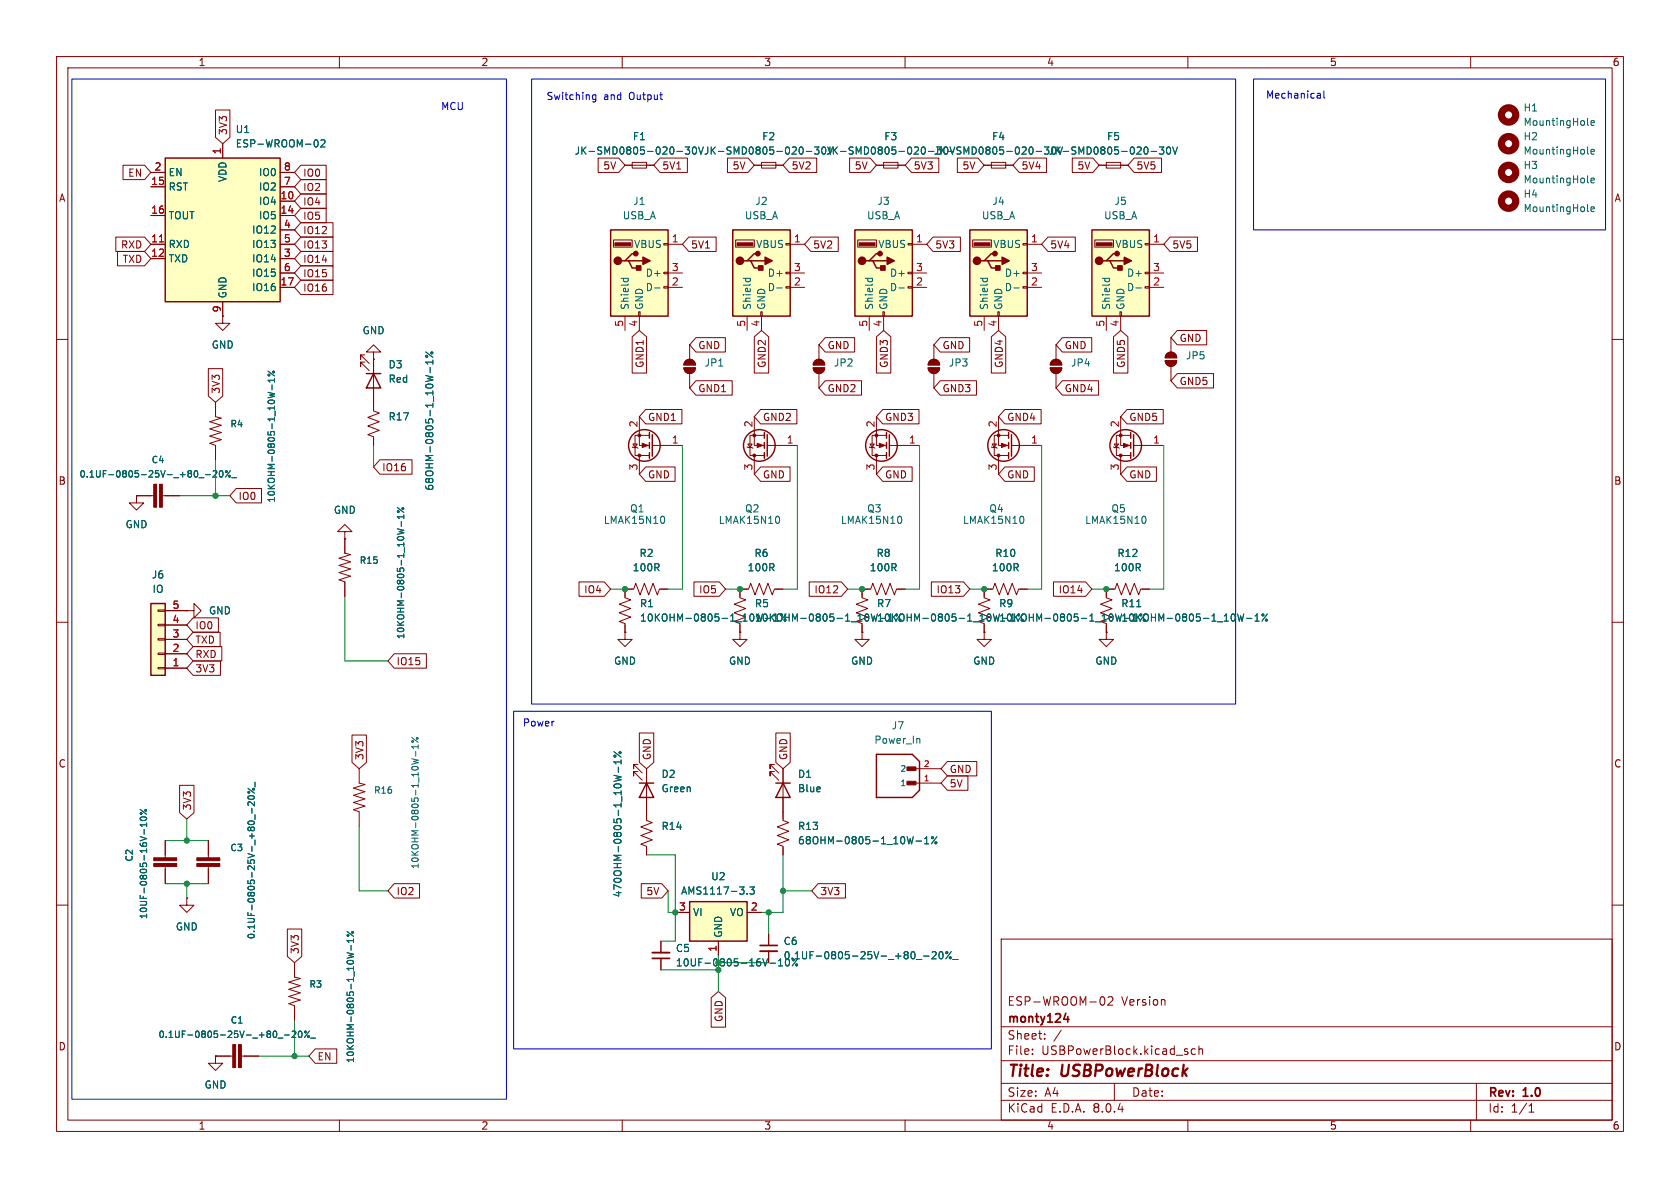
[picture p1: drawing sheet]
<svg xmlns="http://www.w3.org/2000/svg" width="297mm" height="210mm" viewBox="0 0 297 210" stroke-linecap="round" stroke-linejoin="round" font-family="sans-serif">
<g fill="none" stroke="#840000" stroke-width=".18">
<path d="M10 10h277v190h-277zM12 12h273v186h-273zM60 10v2M110 10v2M160 10v2M210 10v2M260 10v2M10 60h2M207 59.7v2.5M285 60h2M120.9 65h2a1.02 1.02 0 0 1-1 1 1.02 1.02 0 0 1-1-1zM121.2 63.8a1.02 1.02 0 0 1 1.1-.2 1.02 1.02 0 0 1 .6 .9h-2z"/>
<path d="M121.9 61v2.5M121.9 66v2.6M132.1 79l.1 .1h.8l.1 .1M132.2 78.5h.8l-.4 .6zM133.3 73.7v5h1.8M135.1 77h-2.5v3.5h2.5M135.6 78.7h5.4M153.7 79l.1 .1h.8l.1 .1M153.8 78.5h.8l-.4 .6zM154.9 73.7v5h1.8M156.7 77h-2.5v3.5h2.5M157.2 78.7h5.4"/>
<path d="M206 63.8h2a1.02 1.02 0 0 1-1 1 1.02 1.02 0 0 1-1-1zM206.3 62.5a1.02 1.02 0 0 1 1.1-.2 1.02 1.02 0 0 1 .6 .9h-2zM207 64.8v2.5M61 94h1.2l-1.2-1.3-1.3 1.3h1.3v1.3M61 95.3h.1M61 95.3v2.5l1 .2-2.1 .7 2.1 .6-2.1 .6 2.1 .7-2.1 .6 2.1 .7-2.1 .6 1.1 .4v2.5M133.3 80.5v3.3M154.9 80.5v3.3M10 110h2M33 108h1.3v-1.3l1.3 1.3-1.3 1.2v-1.2M33 108h.1M110.5 104.1h1.5l.4-1 .8 2.1 .7-2.1 .8 2.1 .7-2.1 .8 2.1 .4-1.1h1.5"/>
<path d="M130.8 111.8v1.2h1.3l-1.3 1.3-1.3-1.3h1.3M130.8 111.8h.1M130.8 110.5v1.3M138.4 104.1h-1.5l-.4 1.1-.7-2.1-.8 2.1-.8-2.1-.7 2.1-.8-2.1-.4 1h-1.5v1.6l1 .3-2 .8 2 .8-2 .7 1 .4M152.4 104.1h1.5l.4-1 .8 2.1 .7-2.1 .8 2.1 .8-2.1 .7 2.1 .4-1.1h1.5M152.4 111.8v1.2h1.3l-1.3 1.3-1.3-1.3h1.3M152.4 111.8h.1M174 111.8v1.2h1.3l-1.3 1.3-1.3-1.3h1.3M174 111.8h.1M174 110.5v1.3M181.6 104.1h-1.5l-.4 1.1-.8-2.1-.7 2.1-.8-2.1-.7 2.1-.8-2.1-.4 1h-1.5v1.6l1 .3-2 .8 2 .8-2 .7 1 .4M285 110h2"/>
<path d="M136.9 135.1h-.8v.8v-.8l1.6 1.6M136.9 136.4h-.8v.8v-.8l1.6 1.5M138.4 135.9v7.6M10 160h2M285 160h2M177 166h108v32h-108zM195 176.2a.94 .94 0 0 1 0 1.5M195.9 176.3l.6-.1 .2 .1v.3l-.9 1.1h.9M205.9 176.8l.1 .9M38.1 186.7v1.3h1.3l-1.3 1.2-1.3-1.2h1.3M38.1 186.7h.1M60 198v2"/>
<path d="M110 198v2M160 198v2M177 194.5h108M177 191.5h108M177 187.5h108M177 181.5h108M182.5 186.3v.1M182.5 185.5v.1M184.7 183.6v.1M184.7 182.8v.1M187.6 182.1l-1.3 2M197 191.5v3"/>
<path d="M209.8 185.9l.2 .2-.2 .3M209.8 185.4l.2 .1M210 198v2M211.3 185.5l-.4-.1-.3 .3v.4l.1 .2h.6M212 185.5l.2-.1 .3 .1 .1 .9M212 184.9v1.5M260 198v2M261 191.5v6.5M270.3 196.6h.9M270.3 195.5l.4-.4v1.5"/>
</g>
<path d="M188.8 179.7v1M188.1 180.2h.9" fill="none" stroke="#840000" stroke-width=".3"/>
<g fill="none" stroke="#840000" stroke-width=".25">
<path d="M135.1 76.5v1M135.1 78.2v1M135.6 76.8v3.8M156.7 76.5v1M156.7 78.2v1M157.2 76.8v3.8M135.1 80v1M156.7 80v1M137.2 138.4h2.5M138.4 138.4l1.3 2.6h-2.5z"/>
<circle cx="134.2" cy="78.7" r="2.79"/>
<circle cx="155.8" cy="78.7" r="2.79"/>
</g>
<g fill="#840000" stroke="#840000" stroke-width=".18">
<path d="M133.9 78.4l1 .3-1 .4z"/>
<path d="M120.9 65h2a1.02 1.02 0 0 1-1 1 1.02 1.02 0 0 1-1-1z"/>
<path d="M121.2 63.8a1.02 1.02 0 0 1 1.1-.2 1.02 1.02 0 0 1 .6 .9h-2z"/>
<path d="M155.4 78.4l1.1 .3-1.1 .4z"/>
<path d="M206 63.8h2a1.02 1.02 0 0 1-1 1 1.02 1.02 0 0 1-1-1z"/>
<path d="M206.3 62.5a1.02 1.02 0 0 1 1.1-.2 1.02 1.02 0 0 1 .6 .9h-2z"/>
<circle cx="133.3" cy="77" r=".25"/>
<circle cx="133.3" cy="80.5" r=".25"/>
<circle cx="154.9" cy="77" r=".25"/>
<circle cx="154.9" cy="80.5" r=".25"/>
</g>
<g fill="none" stroke="#006464" stroke-width=".18">
<path d="M70.2 93.5l1.2 .3M70.2 89.7l1.2 .9M71 92.2v.8M71.4 91v.7M71.4 91.4h-1.2l.4 .3M137.5 91.3a.79 .79 0 0 1 0 1.2M159.1 91.3a.79 .79 0 0 1 0 1.2"/>
<circle cx="70.4" cy="90.4" r=".16"/>
<circle cx="71.2" cy="89.9" r=".16"/>
</g>
<path d="M26.7 106.7h2.5v12.7h-2.5z" fill="#ffffc2"/>
<g fill="none" stroke="#840000" stroke-width=".18">
<path d="M66 71.1v1.5l1.1 .4-2.1 .8 2.1 .7-2.1 .8 2.1 .8-2.1 .7 1 .4v1.5M175.3 79l.1 .1h.7l.2 .1M175.4 78.5h.7l-.3 .6zM176.5 73.7v5h1.8M178.3 77h-2.5v3.5h2.5M178.8 78.7h5.3M196.8 79l.2 .1h.7l.2 .1M197 78.5h.7l-.3 .6zM198.1 73.7v5h1.8M199.9 77h-2.5v3.5h2.5M200.4 78.7h5.3M24.1 87.6v1.3h1.3l-1.3 1.3-1.2-1.3h1.2"/>
<path d="M24.1 87.6h.1M24.1 87.6h3.1M28.7 87.6h3M176.5 80.5v3.3M198.1 80.5v3.3M27.9 107.8h1.3v.3h-1.3zM27.9 110.4h1.3v.2h-1.3zM27.9 112.9h1.3v.3h-1.3zM27.9 115.4h1.3v.3h-1.3zM27.9 118h1.3v.2h-1.3zM29.2 118.1h3.8M29.2 115.6h3.8"/>
<path d="M29.2 113h3.8M29.2 110.5h3.8M29.2 108h3.8M110.5 104.1v1.6l1 .3-2 .8 2 .8-2 .7 2 .8-2 .8 1 .3v1.6M152.4 104.1v1.6l1 .3-2 .8 2 .8-2 .7 1 .4M152.4 110.5v1.3M195.6 111.8v1.2h1.2l-1.2 1.3-1.3-1.3h1.3M195.6 111.8h.1M195.6 104.1h1.5l.4-1 .7 2.1 .8-2.1 .8 2.1 .7-2.1 .8 2.1 .4-1.1h1.5M63.5 135.9v2.5l1 .3-2 .6 2 .7-2 .6 2 .6-2 .7 2 .6-2 .6 1 .4v2.6M29.2 148.6v3M29.2 153.2v3"/>
<path d="M52.1 170.2v2.5l1 .3-2 .6 2 .6-2 .7 2 .6-2 .6 2 .7-2 .6 1 .4v2.5M38.1 186.7h3M42.7 186.7h3"/>
</g>
<g fill="none" stroke="#840000" stroke-width=".25">
<path d="M178.3 76.5v1M178.3 78.2v1M178.8 76.8v3.8M199.9 76.5v1M199.9 78.2v1M200.4 76.8v3.8M178.3 80v1M199.9 80v1M26.7 106.7h2.5v12.7h-2.5z"/>
<circle cx="177.4" cy="78.7" r="2.79"/>
<circle cx="199" cy="78.7" r="2.79"/>
</g>
<g fill="#840000" stroke="#840000" stroke-width=".18">
<path d="M198.6 78.4l1 .3-1 .4z"/>
<path d="M177 78.4l1.1 .3-1.1 .4z"/>
<path d="M41.1 184.7h.6v4h-.6z"/>
<path d="M42.2 184.7h.5v4h-.5z"/>
<path d="M27.2 152.7h4v.5h-4z"/>
<path d="M27.2 151.6h4v.5h-4z"/>
<path d="M27.2 85.6h.5v4.1h-.5z"/>
<path d="M28.2 85.6h.5v4.1h-.5z"/>
<circle cx="198.1" cy="77" r=".25"/>
<circle cx="198.1" cy="80.5" r=".25"/>
<circle cx="176.5" cy="77" r=".25"/>
<circle cx="176.5" cy="80.5" r=".25"/>
</g>
<g fill="none" stroke="#006464" stroke-width=".18">
<path d="M75.3 62.2l1.2 1M76 64.9v1M76.5 63.7v.7M76.5 64h-1.2l.3 .4M35.2 84.4h.8M36.3 83.9h.9M37.7 83.3l.4-.1 .2 .3-.7 .8h.7M38.9 83.3l.1-.1a.61 .61 0 0 1 .4 .6 .61 .61 0 0 1-.4 .5l-.2-.4zM40.7 83.2l-.8 1.1M40.9 84.4h.9M180.7 91.3a.79 .79 0 0 1 0 1.2M202.3 91.3a.79 .79 0 0 1 0 1.2"/>
<path d="M72.8 134.1l1.1 .3M72.8 130.4l1.1 .8M73.5 132.8v.9M73.9 131.7v.6M73.9 132h-1.1l.3 .3M24.8 143.1l1.1 .9M24.9 144.5a.62 .62 0 0 1 1 .3 .65 .65 0 0 1-1.1-.1zM25.5 146.6v.9M25.9 145.5v.6M25.9 145.8h-1.1l.3 .3M61.4 168.4l1.1 .3M61.4 164.7l1.1 .8"/>
<path d="M62.1 167.1v.9M62.5 166v.6M62.5 166.3h-1.1l.3 .3M49.1 183.5h.9M50.3 183h.9M51.7 182.4l.4-.1 .2 .3-.7 .8h.7M52.9 182.4l.1-.1a.61 .61 0 0 1 .4 .5 .61 .61 0 0 1-.4 .6l-.3-.4zM54.7 182.3l-.9 1.1M54.9 183.5h.9"/>
<circle cx="75.4" cy="63" r=".18"/>
<circle cx="76.3" cy="62.4" r=".18"/>
<circle cx="40" cy="83.4" r=".16"/>
<circle cx="40.6" cy="84.2" r=".16"/>
<circle cx="73" cy="131.1" r=".16"/>
<circle cx="73.8" cy="130.5" r=".16"/>
<circle cx="24.9" cy="143.8" r=".16"/>
<circle cx="25.8" cy="143.2" r=".16"/>
<circle cx="61.5" cy="165.4" r=".16"/>
<circle cx="62.3" cy="164.8" r=".16"/>
<circle cx="54" cy="182.4" r=".16"/>
<circle cx="54.5" cy="183.2" r=".16"/>
</g>
<path d="M29.2 27.9h20.3v25.4h-20.3z" fill="#ffffc2"/>
<path d="M29.2 27.9h20.3v25.4h-20.3zM64.8 66h2.5M66 66l1.3 2.6h-2.5z" fill="none" stroke="#840000" stroke-width=".25"/>
<g fill="none" stroke="#840000" stroke-width=".18">
<path d="M26.7 38.1h2.5M26.7 33h2.5M26.7 30.5h2.5M39.4 25.4v2.5M49.5 35.6h2.6M49.5 38.1h2.6M49.5 33h2.6M49.5 30.5h2.6M154.9 29.2h5.1M156.2 28.7h2.5v1h-2.5zM174 29.2h5.1M175.3 28.7h2.5v1h-2.5z"/>
<path d="M26.7 43.2h2.5M26.7 45.7h2.5M39.4 53.3v2.6M49.5 43.2h2.6M49.5 45.7h2.6M49.5 50.8h2.6M49.5 40.6h2.6M49.5 48.3h2.6M38.1 71.1v2.6l1 .2-2 .6 2 .7-2 .6 2 .7-2 .6 2 .6-2 .7 1 .3v2.6M64.5 62.7h-.7v.8v-.8l1.5 1.6M64.5 64h-.7v.8v-.8l1.5 1.5M66 63.5v7.6"/>
<path d="M110.5 111.8v1.2h1.3l-1.3 1.3-1.3-1.3h1.3M110.5 111.8h.1M195.6 104.1v1.6l1 .3-2 .8 2 .8-2 .7 1 .4M195.6 110.5v1.3"/>
</g>
<path d="M28.2 42.8h.7" fill="none" stroke="#a90000" stroke-width=".18"/>
<g fill="none" stroke="#006464" stroke-width=".18">
<path d="M55.9 24.7a.79 .79 0 0 1 0 1.3M56.7 24.8l.5-.1 .3 .4-.8 .9h.8M164.1 26.8h1M183.2 26.8h.9M184.6 26h.8M184.6 27.1l.2 .1M47.4 69.4l1.1 .2M47.4 65.6l1.1 .9M48.1 68v.9M48.5 66.9v.7M48.5 67.2h-1.1l.3 .4M201 107.3h.7"/>
<path d="M219.9 108.5l-.3 1.3M220.4 109.3h.9M221.9 109.8h.7M221.9 108.9l.3-.4v1.3M224.1 108.5l-1 1.3"/>
<circle cx="47.6" cy="66.3" r=".16"/>
<circle cx="48.4" cy="65.8" r=".16"/>
<circle cx="223.3" cy="108.7" r=".18"/>
<circle cx="223.9" cy="109.6" r=".18"/>
</g>
<path d="M151.1 40.6h10.2v15.3h-10.2z" fill="#ffffc2"/>
<path d="M151.1 40.6h10.2v15.3h-10.2zM153.7 46.1h.6l.6 1.3h1.3M154.3 46.1h2.5M155.6 44.8h-.7l-1.2 1.3h-.7" fill="none" stroke="#840000" stroke-width=".25"/>
<g fill="#840000" stroke="#840000" stroke-width=".25">
<path d="M156.8 45.5l1.3 .6-1.3 .6z"/>
<path d="M155.7 47h.8v.8h-.8z"/>
<circle cx="152.4" cy="46.1" r=".63"/>
<circle cx="155.6" cy="44.8" r=".38"/>
</g>
<path d="M151.9 42.9h2.8v.5h-2.8z" fill="#840000" stroke="#840000" stroke-width=".18"/>
<path d="M151.6 42.4h3.3v1.3h-3.3zM153.7 55.9v2.5M156.1 55.1h.2v.8h-.2zM156.2 55.9v2.5M160.5 50.7h.8v.2h-.8zM160.5 48.1h.8v.3h-.8zM160.5 43.1h.8v.2h-.8zM161.3 43.2h2.5M161.3 50.8h2.5M161.3 48.3h2.5" fill="none" stroke="#840000" stroke-width=".18"/>
<path d="M153 49.2h1.2M153.5 49.2l-.1 .4M154.2 49.2v.4M158.9 50.9h1" fill="none" stroke="#006464" stroke-width=".18"/>
<path d="M193 40.6h10.2v15.3h-10.2z" fill="#ffffc2"/>
<path d="M193 40.6h10.2v15.3h-10.2zM195.6 46.1h.6l.6 1.3h1.3M196.2 46.1h2.6M197.5 44.8h-.7l-1.2 1.3h-.7" fill="none" stroke="#840000" stroke-width=".25"/>
<g fill="#840000" stroke="#840000" stroke-width=".25">
<path d="M198.8 45.5l1.2 .6-1.2 .6z"/>
<path d="M197.6 47h.8v.8h-.8z"/>
<circle cx="194.3" cy="46.1" r=".63"/>
<circle cx="197.5" cy="44.8" r=".38"/>
</g>
<path d="M193.8 42.9h2.8v.5h-2.8z" fill="#840000" stroke="#840000" stroke-width=".18"/>
<path d="M193.5 42.4h3.3v1.3h-3.3zM195.6 55.9v2.5M198 55.1h.2v.8h-.2zM198.1 55.9v2.5M202.4 50.7h.8v.2h-.8zM202.4 48.1h.8v.3h-.8zM202.4 43.1h.8v.2h-.8zM203.2 43.2h2.5M203.2 50.8h2.5M203.2 48.3h2.5" fill="none" stroke="#840000" stroke-width=".18"/>
<path d="M194.9 49.2h1.3M195.4 49.2l-.1 .4M196.1 49.2l.1 .4M200.8 50.9h1" fill="none" stroke="#006464" stroke-width=".18"/>
<path d="M129.5 40.6h10.2v15.3h-10.2z" fill="#ffffc2"/>
<path d="M129.5 40.6h10.2v15.3h-10.2zM132.1 46.1h.6l.6 1.3h1.3M132.7 46.1h2.6M134 44.8h-.7l-1.2 1.3h-.7" fill="none" stroke="#840000" stroke-width=".25"/>
<g fill="#840000" stroke="#840000" stroke-width=".25">
<path d="M135.3 45.5l1.2 .6-1.2 .6z"/>
<path d="M134.1 47h.8v.8h-.8z"/>
<circle cx="130.8" cy="46.1" r=".63"/>
<circle cx="134" cy="44.8" r=".38"/>
</g>
<path d="M130.3 42.9h2.8v.5h-2.8z" fill="#840000" stroke="#840000" stroke-width=".18"/>
<path d="M130 42.4h3.3v1.3h-3.3zM132.1 55.9v2.5M134.5 55.1h.2v.8h-.2zM134.6 55.9v2.5M138.9 50.7h.8v.2h-.8zM138.9 48.1h.8v.3h-.8zM138.9 43.1h.8v.2h-.8zM139.7 43.2h2.5M139.7 50.8h2.5M139.7 48.3h2.5" fill="none" stroke="#840000" stroke-width=".18"/>
<path d="M131.4 49.2h1.3M131.9 49.2l-.1 .4M132.6 49.2l.1 .4M137.3 50.9h1" fill="none" stroke="#006464" stroke-width=".18"/>
<path d="M107.9 40.6h10.2v15.3h-10.2z" fill="#ffffc2"/>
<path d="M107.9 40.6h10.2v15.3h-10.2zM110.5 46.1h.6l.7 1.3h1.2M111.1 46.1h2.6M112.4 44.8h-.6l-1.3 1.3h-.6" fill="none" stroke="#840000" stroke-width=".25"/>
<g fill="#840000" stroke="#840000" stroke-width=".25">
<path d="M113.7 45.5l1.2 .6-1.2 .6z"/>
<path d="M112.5 47h.8v.8h-.8z"/>
<circle cx="109.2" cy="46.1" r=".63"/>
<circle cx="112.4" cy="44.8" r=".38"/>
</g>
<path d="M108.7 42.9h2.8v.5h-2.8z" fill="#840000" stroke="#840000" stroke-width=".18"/>
<g fill="none" stroke="#840000" stroke-width=".18">
<path d="M194.3 29.2h5.1M195.6 28.7h2.5v1h-2.5zM39.4 55.9v1.3h1.2l-1.2 1.2-1.3-1.2h1.3M39.4 55.9h.1M108.5 42.4h3.3v1.3h-3.3zM110.5 55.9v2.5M112.9 55.1h.3v.8h-.3zM113 55.9v2.5M117.3 50.7h.8v.2h-.8zM117.3 48.1h.8v.3h-.8zM117.3 43.1h.8v.2h-.8zM118.1 43.2h2.5"/>
<path d="M118.1 50.8h2.5M118.1 48.3h2.5"/>
</g>
<g fill="none" stroke="#006464" stroke-width=".18">
<path d="M203.5 26.8h1M205 26h.7l-.4 .5 .4 .1v.5l-.2 .1-.5-.1M206.3 26.1l.2-.1a.68 .68 0 0 1 .5 .6 .68 .68 0 0 1-.5 .6l-.2-.1-.1-.3zM207.3 26l.4 1.2 .5-1.2M280.7 37.2l.1 .2M280.7 32.1l.1 .2M280.7 22l.1 .2M280.7 27.1l.1 .1M281.3 26.8l.6-.1-.1-.2-.4-.1-.1 .2v.6h.5M281.3 37l.6-.1-.1-.3h-.4l-.1 .1v.6h.5M281.3 21.7l.6-.1-.1-.2-.4-.1-.1 .2v.6h.5M281.3 31.9l.6-.1-.1-.3h-.4l-.1 .2v.6h.5"/>
<path d="M109.8 49.2h1.3M110.3 49.2l-.1 .4M111 49.2l.1 .4M115.7 50.9h1"/>
</g>
<g fill="none" stroke="#840000" stroke-width="1.3">
<circle cx="266.7" cy="30.5" r="1.27"/>
<circle cx="266.7" cy="25.4" r="1.27"/>
<circle cx="266.7" cy="20.3" r="1.27"/>
<circle cx="266.7" cy="35.6" r="1.27"/>
</g>
<path d="M171.4 40.6h10.2v15.3h-10.2z" fill="#ffffc2"/>
<g fill="none" stroke="#840000" stroke-width=".25">
<path d="M171.4 40.6h10.2v15.3h-10.2zM174 46.1h.6l.7 1.3h1.2M174.6 46.1h2.6M175.9 44.8h-.6l-1.3 1.3h-.6M114.8 76.5v1M114.8 78.2v1M115.3 76.8v3.8M114.8 80v1"/>
<circle cx="113.9" cy="78.7" r="2.79"/>
</g>
<g fill="#840000" stroke="#840000" stroke-width=".25">
<path d="M177.2 45.5l1.2 .6-1.2 .6z"/>
<path d="M176 47h.8v.8h-.8z"/>
<circle cx="172.7" cy="46.1" r=".63"/>
<circle cx="175.9" cy="44.8" r=".38"/>
</g>
<g fill="#840000" stroke="#840000" stroke-width=".18">
<path d="M172.2 42.9h2.8v.5h-2.8z"/>
<path d="M113.5 78.4l1.1 .3-1.1 .4z"/>
<path d="M185.7 65h2a1.02 1.02 0 0 1-1 1 1.02 1.02 0 0 1-1-1z"/>
<path d="M186 63.8a1.02 1.02 0 0 1 1.1-.2 1.02 1.02 0 0 1 .6 .9h-2z"/>
<path d="M34.8 152.7h4.1v.5h-4.1z"/>
<path d="M34.8 151.6h4.1v.5h-4.1z"/>
<path d="M164.1 65h2a1.02 1.02 0 0 1-1 1 1.02 1.02 0 0 1-1-1z"/>
<path d="M164.4 63.8a1.02 1.02 0 0 1 1.1-.2 1.02 1.02 0 0 1 .6 .9h-2z"/>
<path d="M143.8 65h2a1.02 1.02 0 0 1-1 1 1.02 1.02 0 0 1-1-1z"/>
<path d="M144.1 63.8a1.02 1.02 0 0 1 1.1-.2 1.02 1.02 0 0 1 .6 .9h-2z"/>
<circle cx="113" cy="77" r=".25"/>
<circle cx="113" cy="80.5" r=".25"/>
</g>
<g fill="none" stroke="#840000" stroke-width=".18">
<path d="M110.5 29.2h5.1M111.8 28.7h2.5v1h-2.5zM133.3 29.2h5.1M134.6 28.7h2.6v1h-2.6zM172 42.4h3.3v1.3h-3.3zM174 55.9v2.5M176.4 55.1h.3v.8h-.3zM176.5 55.9v2.5M180.8 50.7h.8v.2h-.8zM180.8 48.1h.8v.3h-.8zM180.8 43.1h.8v.2h-.8zM181.6 43.2h2.5"/>
<path d="M181.6 50.8h2.5M181.6 48.3h2.5M66 62.2h1.3l-1.3-1.2-1.2 1.2h1.2v1.3M66 63.5h.1M111.8 79l.1 .1h.7l.2 .1M111.9 78.5h.7l-.3 .6zM113 73.7v5h1.8M114.8 77h-2.5v3.5h2.5M115.3 78.7h5.3M143.8 65h2a1.02 1.02 0 0 1-1 1 1.02 1.02 0 0 1-1-1zM144.1 63.8a1.02 1.02 0 0 1 1.1-.2 1.02 1.02 0 0 1 .6 .9h-2zM144.8 61v2.5"/>
<path d="M144.8 66v2.6M164.1 65h2a1.02 1.02 0 0 1-1 1 1.02 1.02 0 0 1-1-1zM164.4 63.8a1.02 1.02 0 0 1 1.1-.2 1.02 1.02 0 0 1 .6 .9h-2zM165.1 61v2.5M165.1 66v2.6M185.7 65h2a1.02 1.02 0 0 1-1 1 1.02 1.02 0 0 1-1-1zM186 63.8a1.02 1.02 0 0 1 1.1-.2 1.02 1.02 0 0 1 .6 .9h-2zM186.7 61v2.5M186.7 66v2.6M113 80.5v3.3M33 158.8v1.2h1.3l-1.3 1.3-1.3-1.3h1.3M33 158.8h.1"/>
<path d="M36.8 148.6v3M36.8 153.2v3M114.3 143.5v1.5l1 .4-2 .8 2 .7-2 .8 2 .8-2 .7 1 .4v1.5M116.8 166.4v2M116.8 169.4v2.1"/>
</g>
<g fill="none" stroke="#006464" stroke-width=".18">
<path d="M119.7 26.8h.9M121.1 26h.8l-.4 .5 .4 .1v.5l-.2 .1-.6-.1M122.5 26.1l.2-.1a.68 .68 0 0 1 .4 .6 .68 .68 0 0 1-.4 .6l-.2-.1-.1-.3zM123.5 26l.4 1.2M142.5 26.8h1M144 26h.8l-.4 .5 .3 .1v.5l-.2 .1-.5-.1M145.4 26.1l-.1 .4 .1 .6M173.3 49.2h1.3M173.8 49.2l-.1 .4M174.5 49.2l.1 .4M179.2 50.9h1M117.2 91.3a.79 .79 0 0 1 0 1.2"/>
<path d="M43.8 139.3l1.2 .9M45.1 138.3v.8M108.5 137l1.3 .4M108.5 132.9l1.3 .9M109.3 135.6v1M109.8 134.3v.8M109.8 134.7h-1.3l.4 .4M43.9 140.8a.68 .68 0 0 1 1.1 .2 .65 .65 0 0 1-1.2-.1zM44.5 142.9v.9M45 141.7v.7l-.8-.7-.4 .3 .1 .4M45.1 144v.9M136.1 170.3h1"/>
<path d="M137.6 170.8h.8M137.6 169.8l.4-.3v1.3M138.9 170.5l.2 .3 .4-.3M140.7 170.6l.1 .2 .2-.2M141 169.5l-.9 1.3"/>
<circle cx="44.8" cy="139.5" r=".16"/>
<circle cx="108.7" cy="133.7" r=".18"/>
<circle cx="109.6" cy="133.1" r=".18"/>
<circle cx="44" cy="140.1" r=".16"/>
</g>
<path d="M115.3 168.4h3.1" fill="none" stroke="#840000" stroke-width=".33"/>
<path d="M115.3 169.4h3.1" fill="none" stroke="#840000" stroke-width=".3"/>
<path d="M121.9 159.4h10.2v7h-10.2z" fill="#ffffc2"/>
<path d="M113 138.4h2.6M114.3 138.4l1.3 2.6h-2.6zM154.9 133.4h6.4l1.3 1.2v5.1l-1.3 1.3h-6.4zM121.9 159.4h10.2v7h-10.2z" fill="none" stroke="#840000" stroke-width=".25"/>
<g fill="none" stroke="#840000" stroke-width=".18">
<path d="M38.1 19.4h2.5v4.9l-1.2 1.1-1.3-1.1zM21.7 29.2h3.9l1.1 1.3-1.1 1.3h-3.9zM26.7 38.1h2.5M26.7 33h2.5M26.7 30.5h2.5M39.4 25.4v2.5M49.5 35.6h2.6M49.5 38.1h2.6M49.5 33h2.6M49.5 30.5h2.6M53.2 39.4h5.7v2.5h-5.7l-1.1-1.3zM53.2 29.2h4.5v2.6h-4.5l-1.1-1.3z"/>
<path d="M53.2 34.3h4.5v2.5h-4.5l-1.1-1.2zM53.2 31.7h4.5v2.6h-4.5l-1.1-1.3zM53.2 36.8h4.5v2.6h-4.5l-1.1-1.3zM105.7 27.9h3.7l1.1 1.3-1.1 1.3h-3.7zM110.5 29.2h1.3M114.3 29.2h1.3M116.7 27.9h4.8v2.6h-4.8l-1.1-1.3zM128.6 27.9h3.6l1.1 1.3-1.1 1.3h-3.6zM133.3 29.2h1.3M137.2 29.2h1.2M139.5 27.9h4.9v2.6h-4.9l-1.1-1.3zM150.2 27.9h3.6l1.1 1.3-1.1 1.3h-3.6z"/>
<path d="M154.9 29.2h1.3M158.7 29.2h1.3M161.1 27.9h4.9v2.6h-4.9l-1.1-1.3zM169.2 27.9h3.7l1.1 1.3-1.1 1.3h-3.7zM174 29.2h1.3M177.8 29.2h1.3M180.2 27.9h4.8v2.6h-4.8l-1.1-1.3zM189.6 27.9h3.6l1.1 1.3-1.1 1.3h-3.6zM194.3 29.2h1.3M198.1 29.2h1.3M200.5 27.9h4.8v2.6h-4.8l-1.1-1.3zM20.5 41.9h5.1l1.1 1.3-1.1 1.3h-5.1z"/>
<path d="M20.8 44.4h4.8l1.1 1.3-1.1 1.3h-4.8zM26.7 43.2h2.5M26.7 45.7h2.5M39.4 55.9h.1M39.4 53.3v2.6M49.5 43.2h2.6M49.5 45.7h2.6M49.5 50.8h2.6M49.5 40.6h2.6M49.5 48.3h2.6M53.2 41.9h5.7v2.6h-5.7l-1.1-1.3zM53.2 49.5h5.7v2.6h-5.7l-1.1-1.3z"/>
<path d="M53.2 44.4h5.7v2.6h-5.7l-1.1-1.3zM53.2 47h5.7v2.5h-5.7l-1.1-1.2zM111.8 59.5l1.2-1.1 1.3 1.1v6.4h-2.5zM121.8 41.9h4.8v2.6h-4.8l-1.2-1.3zM123 59.7h5.2v2.5h-5.2l-1.1-1.2zM133.3 59.5l1.3-1.1 1.3 1.1v6.4h-2.6zM143.4 41.9h4.8v2.6h-4.8l-1.2-1.3zM145.9 59.7h5.2v2.5h-5.2l-1.1-1.2zM154.9 59.5l1.3-1.1 1.3 1.1v6.4h-2.6zM164.9 41.9h4.9v2.6h-4.9l-1.1-1.3zM166.2 59.7h5.2v2.5h-5.2l-1.1-1.2zM175.3 59.5l1.2-1.1 1.3 1.1v6.4h-2.5z"/>
<path d="M185.3 41.9h4.8v2.6h-4.8l-1.2-1.3zM187.8 59.7h5.2v2.5h-5.2l-1.1-1.2zM196.8 59.5l1.3-1.1 1.3 1.1v6.4h-2.6zM206.9 41.9h4.8v2.6h-4.8l-1.2-1.3zM208.1 58.4h5.2v2.6h-5.2l-1.1-1.3zM36.8 65.2h2.6v4.8l-1.3 1.1-1.3-1.1zM38.1 71.1v2.6M38.1 78.7v2.6M66 63.5h.1M66 63.5v2.5M66 68.6v3.8M66 77.5v1.2"/>
<path d="M114.1 72.4h6.5v2.5h-6.5l-1.1-1.2zM123 67.3h6.4v2.6h-6.4l-1.1-1.3zM134.5 72.4h6.4v2.5h-6.4l-1.2-1.2zM145.9 67.3h6.4v2.6h-6.4l-1.1-1.3zM156.1 72.4h6.4v2.5h-6.4l-1.2-1.2zM166.2 67.3h6.4v2.6h-6.4l-1.1-1.3zM177.6 72.4h6.5v2.5h-6.5l-1.1-1.2zM187.8 67.3h6.4v2.6h-6.4l-1.1-1.3zM199.2 72.4h6.4v2.5h-6.4l-1.1-1.2zM208.1 66h6.4v2.6h-6.4l-1.1-1.3zM24.1 87.6h.1M24.1 87.6h2.6"/>
<path d="M29.2 87.6h2.5M41.8 86.4h4.4v2.5h-4.4l-1.2-1.3zM61 95.3h.1M61 95.3v2.5M67.2 81.3h5.6v2.5h-5.6l-1.2-1.2zM114.1 82.5h5.2v2.6h-5.2l-1.1-1.3zM134.5 82.5h5.2v2.6h-5.2l-1.2-1.3zM156.1 82.5h5.2v2.6h-5.2l-1.2-1.3zM177.6 82.5h5.2v2.6h-5.2l-1.1-1.3zM199.2 82.5h5.2v2.6h-5.2l-1.1-1.3zM29.2 118.1h3.8M29.2 115.6h3.8"/>
<path d="M29.2 113h3.8M29.2 110.5h3.8M29.2 108h3.8M33 108h.1M34.1 116.8h4.9v2.6h-4.9l-1.1-1.3zM34.1 111.8h4.8v2.5h-4.8l-1.1-1.3zM34.1 109.2h4.5v2.6h-4.5l-1.1-1.3zM34.1 114.3h5.1v2.5h-5.1l-1.1-1.2zM61 102.9v2.5M69.7 115.6h5.7v2.5h-5.7l-1.1-1.3zM102.4 102.9h4.4l1.1 1.2-1.1 1.3h-4.4zM110.5 111.8h.1"/>
<path d="M110.5 110.5v1.3M111.8 104.1h-1.3v1.3M116.8 104.1h1.3M122.7 102.9h4.5l1.1 1.2-1.1 1.3h-4.5zM130.8 111.8h.1M130.8 110.5v1.3M132.1 104.1h-1.3v1.3M137.2 104.1h1.2M143.1 102.9h5.6l1.2 1.2-1.2 1.3h-5.6zM152.4 111.8h.1M152.4 110.5v1.3M153.7 104.1h-1.3v1.3"/>
<path d="M158.7 104.1h1.3M164.7 102.9h5.6l1.1 1.2-1.1 1.3h-5.6zM174 111.8h.1M174 110.5v1.3M175.3 104.1h-1.3v1.3M180.3 104.1h1.3M186.2 102.9h5.7l1.1 1.2-1.1 1.3h-5.7zM195.6 111.8h.1M195.6 110.5v1.3M196.8 104.1h-1.2v1.3M201.9 104.1h1.3M31.7 138.8h2.6v4.9l-1.3 1.1-1.3-1.1z"/>
<path d="M62.2 129.9h2.6v4.9l-1.3 1.1-1.3-1.1zM112.8 135.1h-.8v.8v-.8l1.5 1.6M112.8 136.4h-.8v.8v-.8l1.5 1.5M113 129.6h2.6v5.2l-1.3 1.1-1.3-1.1zM114.3 135.9v8.9M137.2 129.6h2.5v5.2l-1.3 1.1-1.2-1.1zM138.4 135.9v2.5M161.3 138.4h5.1M161.3 135.9h5.1M167.5 134.6h5.2v2.6h-5.2l-1.1-1.3zM167.5 137.2h3.6v2.5h-3.6l-1.1-1.3zM29.2 148.6v2.5"/>
<path d="M29.2 153.7v2.5M33 158.8h.1M36.8 148.6v2.5M36.8 153.7v2.5M69.7 156.2h4.5v2.6h-4.5l-1.1-1.3zM113.4 156.2h3.6l1.1 1.3-1.1 1.3h-3.6zM114.3 149.9v1.2M138.4 141v4l1 .4-2 .8 2 .7-2 .8 2 .8-2 .7 1 .4v1.5M144.6 156.2h4.9v2.6h-4.9l-1.1-1.3zM50.8 164.2h2.5v4.9l-1.2 1.1-1.3-1.1zM52.1 170.2v2.5M52.1 177.8v2.5"/>
<path d="M116.8 166.4v2M116.8 169.4v2.1M119.4 161.3h2.5M125.7 176.4l1.3-1.1 1.3 1.1v5.2h-2.6zM127 166.4v2.5M132.1 161.3h2.5M135.9 165.1v2M135.9 168.1v2.1M38.1 186.7h.1M38.1 186.7h2.5M43.2 186.7h2.5M55.7 185.4h3.8v2.6h-3.8l-1.1-1.3z"/>
</g>
<g fill="none" stroke="#006464" stroke-width=".18">
<path d="M55.9 24.7a.79 .79 0 0 1 0 1.3M56.7 24.8l.5-.1 .3 .4-.8 .9h.8M119.7 26.8h.9M121.1 26h.8l-.4 .5 .4 .1v.5l-.2 .1-.6-.1M122.5 26.1l.2-.1a.68 .68 0 0 1 .4 .6 .68 .68 0 0 1-.4 .6l-.2-.1-.1-.3zM123.5 26l.4 1.2M142.5 26.8h1M144 26h.8l-.4 .5 .3 .1v.5l-.2 .1-.5-.1M145.4 26.1l-.1 .4 .1 .6M164.1 26.8h1M183.2 26.8h.9M184.6 26h.8"/>
<path d="M184.6 27.1l.2 .1M203.5 26.8h1M205 26h.7l-.4 .5 .4 .1v.5l-.2 .1-.5-.1M206.3 26.1l.2-.1a.68 .68 0 0 1 .5 .6 .68 .68 0 0 1-.5 .6l-.2-.1-.1-.3zM207.3 26l.4 1.2 .5-1.2M47.4 69.4l1.1 .2M47.4 65.6l1.1 .9M48.1 68v.9M48.5 66.9v.7M48.5 67.2h-1.1l.3 .4M75.3 62.2l1.2 1M76 64.9v1"/>
<path d="M76.5 63.7v.7M76.5 64h-1.2l.3 .4M35.2 84.4h.8M36.3 83.9h.9M37.7 83.3l.4-.1 .2 .3-.7 .8h.7M38.9 83.3l.1-.1a.61 .61 0 0 1 .4 .6 .61 .61 0 0 1-.4 .5l-.2-.4zM40.7 83.2l-.8 1.1M40.9 84.4h.9M70.2 93.5l1.2 .3M70.2 89.7l1.2 .9M71 92.2v.8M71.4 91v.7"/>
<path d="M71.4 91.4h-1.2l.4 .3M201 107.3h.7M219.9 108.5l-.3 1.3M220.4 109.3h.9M221.9 109.8h.7M221.9 108.9l.3-.4v1.3M224.1 108.5l-1 1.3M43.8 139.3l1.2 .9M45.1 138.3v.8M108.5 137l1.3 .4M108.5 132.9l1.3 .9M109.3 135.6v1"/>
<path d="M109.8 134.3v.8M109.8 134.7h-1.3l.4 .4M162.4 130.5l.2 .2v.7M24.8 143.1l1.1 .9M24.9 144.5a.62 .62 0 0 1 1 .3 .65 .65 0 0 1-1.1-.1zM25.5 146.6v.9M25.9 145.5v.6M25.9 145.8h-1.1l.3 .3M43.9 140.8a.68 .68 0 0 1 1.1 .2 .65 .65 0 0 1-1.2-.1zM44.5 142.9v.9M45 141.7v.7l-.8-.7-.4 .3 .1 .4M45.1 144v.9"/>
<path d="M132.1 157.9v.2M132.6 156.8h.7l-.4 .5 .4 .1v.5l-.2 .2-.5-.2M161.9 148.7h1M163.5 149.2h.7M163.5 148.3l.3-.4v1.3M165.6 147.9l-.9 1.3M61.4 168.4l1.1 .3M61.4 164.7l1.1 .8M62.1 167.1v.9M62.5 166v.6M62.5 166.3h-1.1l.3 .3M136.1 170.3h1"/>
<path d="M137.6 170.8h.8M137.6 169.8l.4-.3v1.3M138.9 170.5l.2 .3 .4-.3M140.7 170.6l.1 .2 .2-.2M141 169.5l-.9 1.3M162 169.6h1M163.3 169h.9M164.8 168.3l.5-.1 .2 .4-.8 .9h.8M166.2 168.3l.1-.1a.68 .68 0 0 1 .4 .7 .68 .68 0 0 1-.4 .6 .84 .84 0 0 1-.1-1.2zM168.2 168.2l-1 1.3M168.4 169.6h1M49.1 183.5h.9"/>
<path d="M50.3 183h.9M51.7 182.4l.4-.1 .2 .3-.7 .8h.7M52.9 182.4l.1-.1a.61 .61 0 0 1 .4 .5 .61 .61 0 0 1-.4 .6l-.3-.4zM54.7 182.3l-.9 1.1M54.9 183.5h.9"/>
<circle cx="47.6" cy="66.3" r=".16"/>
<circle cx="48.4" cy="65.8" r=".16"/>
<circle cx="75.4" cy="63" r=".18"/>
<circle cx="76.3" cy="62.4" r=".18"/>
<circle cx="40" cy="83.4" r=".16"/>
<circle cx="40.6" cy="84.2" r=".16"/>
<circle cx="70.4" cy="90.4" r=".16"/>
<circle cx="71.2" cy="89.9" r=".16"/>
<circle cx="223.3" cy="108.7" r=".18"/>
<circle cx="223.9" cy="109.6" r=".18"/>
<circle cx="44.8" cy="139.5" r=".16"/>
<circle cx="108.7" cy="133.7" r=".18"/>
<circle cx="109.6" cy="133.1" r=".18"/>
<circle cx="24.9" cy="143.8" r=".16"/>
<circle cx="25.8" cy="143.2" r=".16"/>
<circle cx="44" cy="140.1" r=".16"/>
<circle cx="164.9" cy="148.1" r=".18"/>
<circle cx="165.5" cy="149" r=".18"/>
<circle cx="61.5" cy="165.4" r=".16"/>
<circle cx="62.3" cy="164.8" r=".16"/>
<circle cx="167.4" cy="168.4" r=".18"/>
<circle cx="168" cy="169.3" r=".18"/>
<circle cx="54" cy="182.4" r=".16"/>
<circle cx="54.5" cy="183.2" r=".16"/>
</g>
<path d="M134.4 168.1h3" fill="none" stroke="#840000" stroke-width=".33"/>
<path d="M134.4 167.1h3" fill="none" stroke="#840000" stroke-width=".3"/>
<g fill="#840000" stroke="#840000" stroke-width=".18">
<path d="M160.3 135.6h1.6v.6h-1.6z"/>
<path d="M160.3 138.1h1.6v.6h-1.6z"/>
</g>
<path d="M12.7 14h76.8v180.3h-76.8zM94 14h124.4v110.5h-124.4zM105.3 16.8v1l-.2 .2h-.3M105.3 16.8h-.3l-.3 .2 .1 .5h.5M221.6 14h62.2v26.6h-62.2zM233 16.5h.3l.1 .2v.6M233.4 17.3h-.4M233.4 16.8l-.4 .1M234 16.1v1.1l.2 .1M90.8 125.7h84.5v59.7h-84.5z" fill="none" stroke="#0000c2" stroke-width=".18"/>
<g fill="none" stroke="#009600" stroke-width=".18">
<path d="M66 78.7v3.9M120.6 78.7v25.4h-2.5M141 78.7v25.4h-2.6M162.6 78.7v25.4h-2.6M184.1 78.7v25.4h-2.5M205.7 78.7v25.4h-2.5M31.7 87.6h8.9M38.1 81.3v6.3M61 105.4v11.4h7.6M107.9 104.1h2.6M128.3 104.1h2.5M149.9 104.1h2.5"/>
<path d="M171.4 104.1h2.6M193 104.1h2.6M29.2 156.2h7.6M29.2 148.6h7.6M33 144.8v3.8M33 156.2v2.6M63.5 146.1v11.4h5.1M114.3 151.1h5.1v15.3h-2.6M118.1 157.5v3.8h2.5M138.4 151.1v10.2h-3.8M138.4 157.5h5.1M116.8 171.5h10.2v3.8"/>
<path d="M127 168.9v1.3h8.9M135.9 161.3v3.8M45.7 186.7h8.9M52.1 180.3v6.4"/>
</g>
<path d="M28.2 42.8h.7" fill="none" stroke="#a90000" stroke-width=".18"/>
<g fill="#009600" stroke="#009600" stroke-width=".18">
<circle cx="52.1" cy="186.7" r=".46"/>
<circle cx="127" cy="171.5" r=".46"/>
<circle cx="110.5" cy="104.1" r=".46"/>
<circle cx="33" cy="148.6" r=".46"/>
<circle cx="33" cy="156.2" r=".46"/>
<circle cx="38.1" cy="87.6" r=".46"/>
<circle cx="195.6" cy="104.1" r=".46"/>
<circle cx="174" cy="104.1" r=".46"/>
<circle cx="152.4" cy="104.1" r=".46"/>
<circle cx="130.8" cy="104.1" r=".46"/>
<circle cx="135.9" cy="161.3" r=".46"/>
<circle cx="119.4" cy="161.3" r=".46"/>
<circle cx="138.4" cy="157.5" r=".46"/>
</g>
<g font-size="2.8" fill="#840000">
<text x="178" y="190.9">Title:</text>
<text x="187.7" y="190.9">USBPowerBlock</text>
</g>
<g font-size="2.1" fill="#840000">
<text x="178" y="178">ESP-WROOM-02</text>
<text x="198.2" y="178">Version</text>
<text x="178" y="184">Sheet:</text>
<text x="178" y="181.2">monty124</text>
<text x="178" y="186.7">File:</text>
<text x="184.1" y="186.7">USBPowerBlock.kicad_sch</text>
<text x="178" y="196.9">KiCad</text>
<text x="178" y="194.1">Size:</text>
<text x="184.7" y="194.1">A4</text>
<text x="185.7" y="196.9">E.D.A.</text>
<text x="193.3" y="196.9">8.0.4</text>
<text x="200" y="194.1">Date:</text>
<text x="263" y="194.3">Rev:</text>
<text x="263" y="196.9">Id:</text>
<text x="267.1" y="196.9">1/1</text>
<text x="269.4" y="194.3">1.0</text>
</g>
<g font-size="1.8" fill="#840000">
<text x="35" y="11.9">1</text>
<text x="85" y="11.9">2</text>
<text x="135" y="11.9">3</text>
<text x="185" y="11.9">4</text>
<text x="235" y="11.9">5</text>
<text x="285" y="11.9">6</text>
<text x="40.3" y="24" transform="rotate(-90 40.3 24)">3V3</text>
<text x="10.3" y="35.9">A</text>
<text x="22.6" y="31.4">EN</text>
<text x="53.5" y="31.4">IO0</text>
<text x="53.5" y="34">IO2</text>
<text x="106.6" y="30.2">5V</text>
<text x="117" y="30.2">5V1</text>
<text x="129.4" y="30.2">5V</text>
<text x="139.9" y="30.2">5V2</text>
<text x="151" y="30.2">5V</text>
<text x="161.4" y="30.2">5V3</text>
<text x="170.1" y="30.2">5V</text>
<text x="180.5" y="30.2">5V4</text>
<text x="190.4" y="30.2">5V</text>
<text x="200.8" y="30.2">5V5</text>
<text x="285.3" y="35.9">A</text>
<text x="53.5" y="41.6">IO12</text>
<text x="53.5" y="36.5">IO4</text>
<text x="53.5" y="39.1">IO5</text>
<text x="21.3" y="44.1">RXD</text>
<text x="21.6" y="46.7">TXD</text>
<text x="53.5" y="44.1">IO13</text>
<text x="53.5" y="46.7">IO14</text>
<text x="122.1" y="44.1">5V1</text>
<text x="143.7" y="44.1">5V2</text>
<text x="165.3" y="44.1">5V3</text>
<text x="185.6" y="44.1">5V4</text>
<text x="207.2" y="44.1">5V5</text>
<text x="53.5" y="51.8">IO16</text>
<text x="53.5" y="49.2">IO15</text>
<text x="114" y="65.1" transform="rotate(-90 114 65.1)">GND1</text>
<text x="123.3" y="61.9">GND</text>
<text x="135.6" y="65.1" transform="rotate(-90 135.6 65.1)">GND2</text>
<text x="146.2" y="61.9">GND</text>
<text x="157.2" y="65.1" transform="rotate(-90 157.2 65.1)">GND3</text>
<text x="166.5" y="61.9">GND</text>
<text x="177.5" y="65.1" transform="rotate(-90 177.5 65.1)">GND4</text>
<text x="188.1" y="61.9">GND</text>
<text x="199.1" y="65.1" transform="rotate(-90 199.1 65.1)">GND5</text>
<text x="208.4" y="60.6">GND</text>
<text x="39.1" y="69.7" transform="rotate(-90 39.1 69.7)">3V3</text>
<text x="123.3" y="69.5">GND1</text>
<text x="146.2" y="69.5">GND2</text>
<text x="166.5" y="69.5">GND3</text>
<text x="188.1" y="69.5">GND4</text>
<text x="208.4" y="68.3">GND5</text>
<text x="114.5" y="74.6">GND1</text>
<text x="134.8" y="74.6">GND2</text>
<text x="156.4" y="74.6">GND3</text>
<text x="178" y="74.6">GND4</text>
<text x="199.5" y="74.6">GND5</text>
<text x="67.5" y="83.5">IO16</text>
<text x="10.3" y="85.9">B</text>
<text x="42.1" y="88.6">IO0</text>
<text x="114.5" y="84.8">GND</text>
<text x="134.8" y="84.8">GND</text>
<text x="156.4" y="84.8">GND</text>
<text x="178" y="84.8">GND</text>
<text x="199.5" y="84.8">GND</text>
<text x="285.3" y="85.9">B</text>
<text x="103.2" y="105.1">IO4</text>
<text x="123.5" y="105.1">IO5</text>
<text x="143.9" y="105.1">IO12</text>
<text x="165.5" y="105.1">IO13</text>
<text x="187.1" y="105.1">IO14</text>
<text x="34.4" y="114">TXD</text>
<text x="34.4" y="111.4">IO0</text>
<text x="34.4" y="119.1">3V3</text>
<text x="34.4" y="116.5">RXD</text>
<text x="70" y="117.8">IO15</text>
<text x="10.3" y="135.9">C</text>
<text x="64.5" y="134.5" transform="rotate(-90 64.5 134.5)">3V3</text>
<text x="115.3" y="134.5" transform="rotate(-90 115.3 134.5)">GND</text>
<text x="139.4" y="134.5" transform="rotate(-90 139.4 134.5)">GND</text>
<text x="167.8" y="136.8">GND</text>
<text x="285.3" y="135.9">C</text>
<text x="34" y="143.4" transform="rotate(-90 34 143.4)">3V3</text>
<text x="167.8" y="139.4">5V</text>
<text x="70" y="158.4">IO2</text>
<text x="114.2" y="158.4">5V</text>
<text x="144.9" y="158.4">3V3</text>
<text x="53" y="168.8" transform="rotate(-90 53 168.8)">3V3</text>
<text x="10.3" y="185.9">D</text>
<text x="128" y="180.8" transform="rotate(-90 128 180.8)">GND</text>
<text x="285.3" y="185.9">D</text>
<text x="56" y="187.6">EN</text>
<text x="35" y="199.9">1</text>
<text x="85" y="199.9">2</text>
<text x="135" y="199.9">3</text>
<text x="185" y="199.9">4</text>
<text x="235" y="199.9">5</text>
<text x="285" y="199.9">6</text>
</g>
<g font-size="1.8" fill="#0000c2">
<text x="96.5" y="17.9">Switching</text>
<text x="106.7" y="17.9">and</text>
<text x="111.3" y="17.9">Output</text>
<text x="223.7" y="17.6">Mechanical</text>
<text x="77.9" y="19.7">MCU</text>
<text x="92.3" y="128.6">Power</text>
</g>
<g font-size="1.8" fill="#006464">
<text x="41.6" y="23.7">U1</text>
<text x="269.3" y="19.9">H1</text>
<text x="269.3" y="22.5">MountingHole</text>
<text x="41.6" y="26.3">ESP-WROOM-02</text>
<text x="101.5" y="27.5">JK-SMD0805-020-30V</text>
<text x="111.8" y="25">F1</text>
<text x="124.4" y="27.5">JK-SMD0805-020-30V</text>
<text x="134.6" y="25">F2</text>
<text x="145.9" y="27.5">JK-SMD0805-020-30V</text>
<text x="156.2" y="25">F3</text>
<text x="165" y="27.5">JK-SMD0805-020-30V</text>
<text x="175.3" y="25">F4</text>
<text x="185.3" y="27.5">JK-SMD0805-020-30V</text>
<text x="195.6" y="25">F5</text>
<text x="269.3" y="25">H2</text>
<text x="269.3" y="27.5">MountingHole</text>
<text x="29.7" y="33.9">RST</text>
<text x="29.7" y="31.3">EN</text>
<text x="40.2" y="32.3" transform="rotate(-90 40.2 32.3)">VDD</text>
<text x="45.7" y="33.9">IO2</text>
<text x="45.7" y="31.3">IO0</text>
<text x="269.3" y="35.2">H4</text>
<text x="269.3" y="30.1">H3</text>
<text x="269.3" y="32.6">MountingHole</text>
<text x="29.7" y="39">TOUT</text>
<text x="44.5" y="41.5">IO12</text>
<text x="45.7" y="36.4">IO4</text>
<text x="45.7" y="39">IO5</text>
<text x="110" y="39">USB_A</text>
<text x="111.8" y="36.4">J1</text>
<text x="131.6" y="39">USB_A</text>
<text x="133.4" y="36.4">J2</text>
<text x="153.2" y="39">USB_A</text>
<text x="155" y="36.4">J3</text>
<text x="173.5" y="39">USB_A</text>
<text x="175.3" y="36.4">J4</text>
<text x="195.1" y="39">USB_A</text>
<text x="196.9" y="36.4">J5</text>
<text x="269.3" y="37.7">MountingHole</text>
<text x="29.7" y="44">RXD</text>
<text x="29.7" y="46.6">TXD</text>
<text x="44.5" y="46.6">IO14</text>
<text x="44.5" y="44">IO13</text>
<text x="112" y="44">VBUS</text>
<text x="133.6" y="44">VBUS</text>
<text x="155.2" y="44">VBUS</text>
<text x="175.5" y="44">VBUS</text>
<text x="197.1" y="44">VBUS</text>
<text x="40.2" y="52.8" transform="rotate(-90 40.2 52.8)">GND</text>
<text x="44.5" y="51.7">IO16</text>
<text x="44.5" y="49.1">IO15</text>
<text x="114" y="51.7">D-</text>
<text x="114" y="49.1">D+</text>
<text x="135.6" y="51.7">D-</text>
<text x="135.6" y="49.1">D+</text>
<text x="157.2" y="51.7">D-</text>
<text x="157.2" y="49.1">D+</text>
<text x="177.5" y="51.7">D-</text>
<text x="177.5" y="49.1">D+</text>
<text x="199.1" y="51.7">D-</text>
<text x="199.1" y="49.1">D+</text>
<text x="64" y="59.3">GND</text>
<text x="111.4" y="54.9" transform="rotate(-90 111.4 54.9)">Shield</text>
<text x="113.9" y="54.9" transform="rotate(-90 113.9 54.9)">GND</text>
<text x="132.9" y="54.9" transform="rotate(-90 132.9 54.9)">Shield</text>
<text x="135.5" y="54.9" transform="rotate(-90 135.5 54.9)">GND</text>
<text x="154.5" y="54.9" transform="rotate(-90 154.5 54.9)">Shield</text>
<text x="157.1" y="54.9" transform="rotate(-90 157.1 54.9)">GND</text>
<text x="174.9" y="54.9" transform="rotate(-90 174.9 54.9)">Shield</text>
<text x="177.4" y="54.9" transform="rotate(-90 177.4 54.9)">GND</text>
<text x="196.4" y="54.9" transform="rotate(-90 196.4 54.9)">Shield</text>
<text x="199" y="54.9" transform="rotate(-90 199 54.9)">GND</text>
<text x="37.3" y="61.8">GND</text>
<text x="68.6" y="65.3">D3</text>
<text x="124.5" y="65">JP1</text>
<text x="147.3" y="65">JP2</text>
<text x="167.6" y="65">JP3</text>
<text x="189.2" y="65">JP4</text>
<text x="209.6" y="63.7">JP5</text>
<text x="68.6" y="67.9">Red</text>
<text x="68.6" y="74.5">R17</text>
<text x="76.8" y="86.9" transform="rotate(-90 76.8 86.9)">68OHM-0805-1_10W-1%</text>
<text x="22.1" y="93.6">GND</text>
<text x="58.9" y="91">GND</text>
<text x="106.6" y="92.8">LMAK15N10</text>
<text x="111.3" y="90.8">Q1</text>
<text x="127" y="92.8">LMAK15N10</text>
<text x="131.6" y="90.8">Q2</text>
<text x="148.5" y="92.8">LMAK15N10</text>
<text x="153.2" y="90.8">Q3</text>
<text x="170.1" y="92.8">LMAK15N10</text>
<text x="174.8" y="90.8">Q4</text>
<text x="191.7" y="92.8">LMAK15N10</text>
<text x="196.4" y="90.8">Q5</text>
<text x="111.7" y="101.2">100R</text>
<text x="113" y="98.7">R2</text>
<text x="132.1" y="101.2">100R</text>
<text x="133.3" y="98.7">R6</text>
<text x="153.7" y="101.2">100R</text>
<text x="154.9" y="98.7">R8</text>
<text x="175.2" y="101.2">100R</text>
<text x="175.9" y="98.7">R10</text>
<text x="196.8" y="101.2">100R</text>
<text x="197.4" y="98.7">R12</text>
<text x="26.7" y="102.5">J6</text>
<text x="26.9" y="105">IO</text>
<text x="113" y="107.5">R1</text>
<text x="133.4" y="107.5">R5</text>
<text x="154.9" y="107.5">R7</text>
<text x="176.5" y="107.5">R9</text>
<text x="198.1" y="107.5">R11</text>
<text x="36.8" y="108.8">GND</text>
<text x="113" y="110.1">10KOHM-0805-1_10W-1%</text>
<text x="133.4" y="110.1">10KOHM-0805-1_10W-1% 10KOHM-0805-1_10W-1% 10KOHM-0805-1_10W-1% 10KOHM-0805-1_10W-1%</text>
<text x="108.5" y="117.7">GND</text>
<text x="128.8" y="117.7">GND</text>
<text x="150.4" y="117.7">GND</text>
<text x="172" y="117.7">GND</text>
<text x="193.5" y="117.7">GND</text>
<text x="154.5" y="131.7">Power_In</text>
<text x="157.6" y="129.1">J7</text>
<text x="116.8" y="137.7">D2</text>
<text x="141" y="137.7">D1</text>
<text x="116.8" y="140.2">Green</text>
<text x="141" y="140.2">Blue</text>
<text x="116.8" y="146.9">R14</text>
<text x="141" y="146.9">R13</text>
<text x="141" y="149.5">68OHM-0805-1_10W-1%</text>
<text x="125.6" y="155.8">U2</text>
<text x="110.1" y="158.7" transform="rotate(-90 110.1 158.7)">470OHM-0805-1_10W-1%</text>
<text x="120.3" y="158.3">AMS1117-3.3</text>
<text x="31" y="164.7">GND</text>
<text x="122.4" y="162.2">VI</text>
<text x="127.9" y="165.9" transform="rotate(-90 127.9 165.9)">GND</text>
<text x="128.9" y="162.2">VO</text>
<text x="138.4" y="167.2">C6</text>
<text x="119.4" y="168.5">C5</text>
<text x="138.4" y="169.8">0.1UF-0805-25V-_+80_-20%_</text>
<text x="36.1" y="192.6">GND</text>
</g>
<g font-size="1.8" fill="#a90000">
<text x="39.1" y="27.4" transform="rotate(-90 39.1 27.4)">1</text>
<text x="26.6" y="32.8">15</text>
<text x="27.2" y="30.2">2</text>
<text x="49.5" y="35.3">10</text>
<text x="50.1" y="32.8">7</text>
<text x="50.1" y="30.2">8</text>
<text x="26.6" y="37.8">16</text>
<text x="49.5" y="37.8">14</text>
<text x="50.1" y="40.4">4</text>
<text x="26.6" y="42.9">11</text>
<text x="26.6" y="45.5">12</text>
<text x="50.1" y="45.5">3</text>
<text x="50.1" y="42.9">5</text>
<text x="118.7" y="42.9">1</text>
<text x="140.3" y="42.9">1</text>
<text x="161.9" y="42.9">1</text>
<text x="182.2" y="42.9">1</text>
<text x="203.8" y="42.9">1</text>
<text x="49.5" y="50.5">17</text>
<text x="50.1" y="48">6</text>
<text x="118.7" y="50.5">2</text>
<text x="118.7" y="48">3</text>
<text x="140.3" y="50.5">2</text>
<text x="140.3" y="48">3</text>
<text x="161.9" y="50.5">2</text>
<text x="161.9" y="48">3</text>
<text x="182.2" y="50.5">2</text>
<text x="182.2" y="48">3</text>
<text x="203.8" y="50.5">2</text>
<text x="203.8" y="48">3</text>
<text x="39.1" y="55.3" transform="rotate(-90 39.1 55.3)">9</text>
<text x="110.2" y="57.9" transform="rotate(-90 110.2 57.9)">5</text>
<text x="112.8" y="57.9" transform="rotate(-90 112.8 57.9)">4</text>
<text x="131.8" y="57.9" transform="rotate(-90 131.8 57.9)">5</text>
<text x="134.4" y="57.9" transform="rotate(-90 134.4 57.9)">4</text>
<text x="153.4" y="57.9" transform="rotate(-90 153.4 57.9)">5</text>
<text x="156" y="57.9" transform="rotate(-90 156 57.9)">4</text>
<text x="173.7" y="57.9" transform="rotate(-90 173.7 57.9)">5</text>
<text x="176.3" y="57.9" transform="rotate(-90 176.3 57.9)">4</text>
<text x="195.3" y="57.9" transform="rotate(-90 195.3 57.9)">5</text>
<text x="197.9" y="57.9" transform="rotate(-90 197.9 57.9)">4</text>
<text x="112.8" y="75.6" transform="rotate(-90 112.8 75.6)">2</text>
<text x="133.1" y="75.6" transform="rotate(-90 133.1 75.6)">2</text>
<text x="154.7" y="75.6" transform="rotate(-90 154.7 75.6)">2</text>
<text x="176.3" y="75.6" transform="rotate(-90 176.3 75.6)">2</text>
<text x="197.9" y="75.6" transform="rotate(-90 197.9 75.6)">2</text>
<text x="112.8" y="83.3" transform="rotate(-90 112.8 83.3)">3</text>
<text x="118.7" y="78.5">1</text>
<text x="133.1" y="83.3" transform="rotate(-90 133.1 83.3)">3</text>
<text x="139" y="78.5">1</text>
<text x="154.7" y="83.3" transform="rotate(-90 154.7 83.3)">3</text>
<text x="160.6" y="78.5">1</text>
<text x="176.3" y="83.3" transform="rotate(-90 176.3 83.3)">3</text>
<text x="182.2" y="78.5">1</text>
<text x="197.9" y="83.3" transform="rotate(-90 197.9 83.3)">3</text>
<text x="203.8" y="78.5">1</text>
<text x="30.4" y="107.7">5</text>
<text x="30.4" y="112.8">3</text>
<text x="30.4" y="110.2">4</text>
<text x="30.4" y="117.9">1</text>
<text x="30.4" y="115.3">2</text>
<text x="119.9" y="161">3</text>
<text x="132.6" y="161">2</text>
<text x="126.7" y="168.3" transform="rotate(-90 126.7 168.3)">1</text>
</g>
<text font-size="1.8" fill="#009600" x="119.4" y="171">10UF-0805-16V-10%</text>
<g font-size="1.6" fill="#006464">
<text x="40.6" y="75.7">R4</text>
<text x="26.7" y="82.1">C4</text>
<text x="13.9" y="84.6">0.1UF-0805-25V-_+80_-20%_</text>
<text x="48.8" y="89" transform="rotate(-90 48.8 89)">10KOHM-0805-1_10W-1%</text>
<text x="63.5" y="99.9">R15</text>
<text x="71.7" y="113.1" transform="rotate(-90 71.7 113.1)">10KOHM-0805-1_10W-1%</text>
<text x="66" y="140.5">R16</text>
<text x="23.7" y="152.4" transform="rotate(-90 23.7 152.4)">C2</text>
<text x="40.6" y="150.7">C3</text>
<text x="74.2" y="153.7" transform="rotate(-90 74.2 153.7)">10KOHM-0805-1_10W-1%</text>
<text x="26.2" y="162.6" transform="rotate(-90 26.2 162.6)">10UF-0805-16V-10%</text>
<text x="45.3" y="166.1" transform="rotate(-90 45.3 166.1)">0.1UF-0805-25V-_+80_-20%_</text>
<text x="54.6" y="174.8">R3</text>
<text x="27.9" y="183.7">0.1UF-0805-25V-_+80_-20%_</text>
<text x="40.7" y="181.1">C1</text>
<text x="62.8" y="188" transform="rotate(-90 62.8 188)">10KOHM-0805-1_10W-1%</text>
</g>
<g font-size="1.4" fill="#006464">
<text x="159.1" y="136.6">2</text>
<text x="159.1" y="139.2">1</text>
</g>
<g font-size="1.4" fill="#a90000">
<text x="163.2" y="135.6">2</text>
<text x="163.2" y="138.2">1</text>
</g>
</svg>
